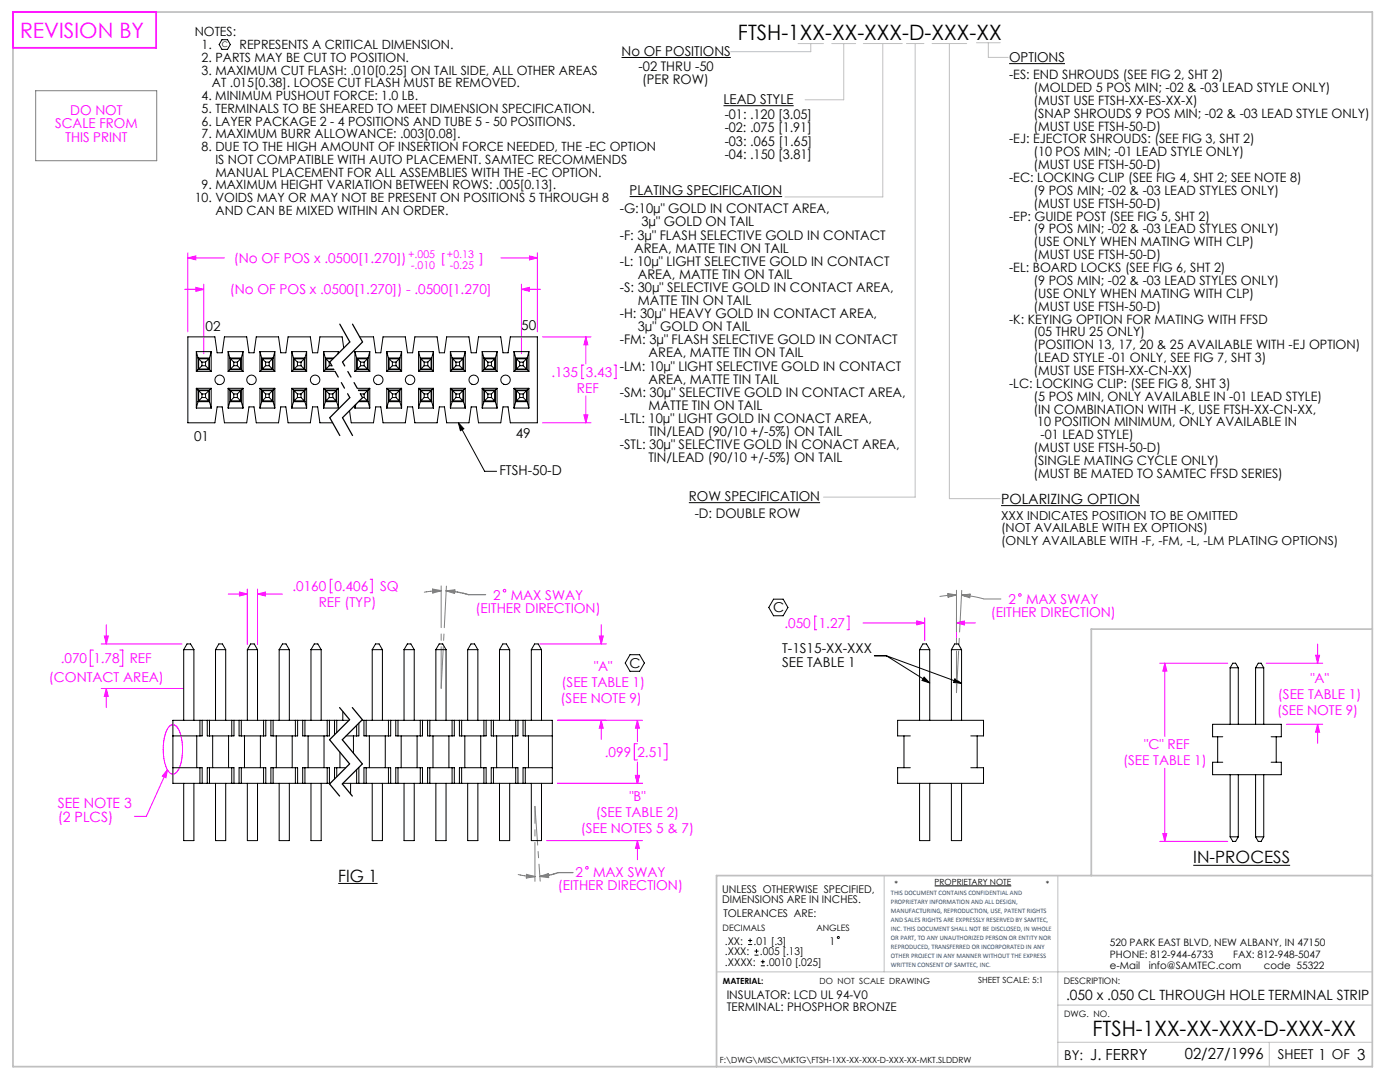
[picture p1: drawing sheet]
<svg xmlns="http://www.w3.org/2000/svg" width="279mm" height="216mm" viewBox="0 0 279 216" stroke-linecap="round" stroke-linejoin="round" font-family="sans-serif">
<g fill="none" stroke="#000" stroke-width=".2">
<path d="M44.3 7.9h1.1l.6 1-.6 1h-1.1l-.6-1zM124 11.5h21.9M201.4 12.7h11.1M125.7 39.2h30.4M144.4 21.1h14M91.5 84.4l5.2 9.6h2.4M91.5 84.4l1.1 1.2-.7 .3zM137.5 100.3h26.2M154.4 119.6h1.9l.9 1.6-.9 1.7h-1.9l-1-1.7zM199.8 100.9h27.7M125.7 130.6h1.9l1 1.7-1 1.7h-1.9l-.9-1.7zM174.5 130.8h2.4"/>
<path d="M176.9 130.8l15 5.6M176.9 130.8l8.7 5.5M184.4 135.1l1.2 1.2-1.6-.5zM190.6 135.4l1.3 1-1.6-.2zM67.5 176.3h7.9M186.5 176.8h15.3M238.1 172.7h19.4"/>
</g>
<g fill="none" stroke="#c0c0c0" stroke-width=".2">
<path d="M159.3 8.7h5M161.8 8.7v1.6h-16M166 8.7h4.8M168.4 8.7v11.2h-7.7M172.3 8.7h7.8M176.2 8.7v30.6h-19.5M180.9 8.7h3.5M182.6 8.7v90.5h-18.3M186 8.7h6.9M189.5 8.7v90.8h10.1M194.9 8.5h4.7M197.2 8.5v2.9h4"/>
<path d="M176.5 174.7v19.2M211.1 174.7v38.1M143 193.9h130.9M211.1 208h62.8M211.1 200.6h62.8M253.3 208v4.8"/>
</g>
<path d="M2.6 2.4h271.3v210.4h-271.3zM273.9 125.5h-56.1v49.2M273.9 174.7h-130.9v38.1" fill="none" stroke="#c0c0c0" stroke-width=".35"/>
<path d="M2.6 2.4h28.6v7.1h-28.6z" fill="none" stroke="#f0f" stroke-width=".35"/>
<g fill="none" stroke="#f0f" stroke-width=".2">
<path d="M36.9 57.7h3.8M37.5 51.5l1.6-.4v.8zM37.5 50.4v15.8M37.5 51.5h7.3M39.1 57.3l1.6 .4-1.6 .4zM40.7 56.7v13.9M100 51.5h7.2M104.1 57.7l1.5-.4v.8zM104.1 56.7v13.9M104.1 57.7h3.8M105.7 51.1l1.5 .4-1.5 .4zM107.2 50.4v15.8"/>
<path d="M108.3 67.2h9.6M116.5 72.8h-.4v2.8h.4M116.9 67.2l.4 1.6h-.8zM116.9 67.2v5.4M116.9 79v5.4M122.6 72.8h.4v2.8h-.4M108.3 84.4h9.6M116.5 82.8h.8l-.4 1.6zM45.6 118.5h3.8M47.8 118.1l1.6 .4-1.6 .4zM49.4 117.5v11.1M51.4 118.5l1.6-.4v.8z"/>
<path d="M51.4 117.5v11.1M51.4 118.5h5M66.3 115.6h-.4v2.7h.4M73.9 115.6h.4v2.7h-.4M18.6 129.7h-.6v3.2h.6M20.2 128.5h16.1M20.2 137.4h16.4M20.8 126.9h.8l-.4 1.6zM21.2 124.7v3.8M21.2 137.4v3.8M21.2 137.4l.4 1.6h-.8zM23.9 129.7h.6v3.2h-.6"/>
<path d="M107.7 128.5h13.3M119.6 126.9h.8l-.4 1.6zM120 124.7v3.8M163 122.9h-.4v2.8h.4M169 122.9h.4v2.8h-.4M172.2 124.3h12.3M183 123.9l1.5 .4-1.5 .4zM184.5 123.3v4.5M190.9 124.3l1.6-.4v.8zM190.9 123.3v4.5M190.9 124.3h3.8M231.4 132.3h13.6"/>
<path d="M232.5 132.3v14.6M232.5 132.3l.4 1.6h-.8zM252.7 132.3h11.3M262.6 130.8h.7l-.3 1.5zM263 128.5v3.8M33.4 153.6l-4.2 9.3h-2.4M33.4 153.6l-.3 1.6-.7-.3zM33.8 145a1 1 0 0 1 1.7 .3 9.9 9.9 0 0 1-.1 8.6 1.09 1.09 0 0 1-1.2 .5 1.09 1.09 0 0 1-.8-.9 10 10 0 0 1 .2-8.3zM111.2 143.7h17M111.2 156.3h17M120 143.7l.4 1.6h-.8zM120 143.7v3.8"/>
<path d="M126.8 154.7h.8l-.4 1.6zM127.2 143.7l.4 1.6h-.8zM127.2 148.4h-.6v3.2h.6M127.2 143.7v4.3M127.2 152v4.3M132.5 148.4h.6v3.2h-.6M232.5 153.3v14.6M256.7 144.5h7.3M263 144.5l.3 1.6h-.7zM263 144.5v3.8M109.1 167.7h19.1M127.2 167.7l.4 1.6h-.8z"/>
<path d="M127.2 167.7v3.8M231.4 167.9h13.6M232.1 166.3h.8l-.4 1.6z"/>
<circle cx="100.7" cy="117.9" r=".26"/>
<circle cx="203.5" cy="118.7" r=".26"/>
<circle cx="117.1" cy="173.2" r=".26"/>
</g>
<g fill="none" stroke="#808080" stroke-width=".2">
<path d="M7.1 18.1h24.2v14h-24.2zM86.3 117.8l1.7 .1M88 117.9l-1.6 .2M88 117.9l-3.3 .3M90.8 117.7l-1.8 .2 1.7 .5M189.2 118.4l1.7 .3-1.7 .5zM189.2 118.6l1.7 .1M190.9 118.7l-3.4 .3M190.9 118.7l-1.7 .3M191.9 118.8l2.2 .2 2.3 .5h3.4M191.9 118.8l1.7 .3M191.9 118.8l1.7-.3-.1 .8z"/>
<path d="M193.6 118.7l-1.7 .1M103.4 174.5l1.7 .3 1.7 .1M105.1 174.5l1.7 .4M106.8 174.9l-1.7 .3M109.4 174.6l-1.6 .3h1.7"/>
</g>
<g fill="none" stroke="#000" stroke-width=".25" stroke-dasharray="6.3 1.3 1.3 1.3 1.3 1.3">
<path d="M67.8 64.7l2 3.5M69.8 68.2l-4 4M69.8 79.3l-4 4M70.4 64.7l2 3.5M72.4 68.2l-4 4M72.4 79.3l-4 4M65.8 83.3l2 3.6M68.4 83.3l2 3.6M65.8 147.6l4 4.8M65.8 156.4l2 2.4M67.8 141.2l2 2.4M68.3 147.6l4 4.8"/>
<path d="M68.3 156.4l2 2.4M69.8 143.6l-4 4M69.8 152.4l-4 4M70.3 141.2l2 2.4M72.3 143.6l-4 4M72.3 152.4l-4 4"/>
</g>
<path d="M65.8 72.2l4 7.1M68.4 72.2l4 7.1" fill="none" stroke="#000" stroke-width=".25" stroke-dasharray="6.3 1.3 1.3 1.3 1.3 1.3" stroke-dashoffset="5.4"/>
<path d="M106.8 160.9l1 14.9M106.8 175.9v-15" fill="none" stroke="#808080" stroke-width=".2" stroke-dasharray="15.2 1.3 1.3 1.3" stroke-dashoffset="7.5"/>
<path d="M88 116.9v20.5M190.9 117.8v20.4M88 137.3l1.1-20.4M190.9 138.2l1-20.4" fill="none" stroke="#808080" stroke-width=".2" stroke-dasharray="15.2 1.3 1.3 1.3" stroke-dashoffset="6.9"/>
<path d="M86.3 117.6l1.7 .3-1.6 .4zM89 117.9l1.7 .3M89 117.9l2.3 .2 2.2 .6h3.4M90.7 117.9h-1.7M90.8 117.7l-.1 .7M105.1 174.7l1.7 .2-1.7 .1M105.1 174.5v.7M107.8 174.9l1.6-.5 .1 .7zM114.4 174.1h-3l-1.8 .5-1.8 .3" fill="none" stroke="#808080" stroke-width=".25"/>
<path d="M91.5 84.4l1.1 1.2-.7 .3zM190.6 135.4l1.3 1-1.6-.2zM184.4 135.1l1.2 1.2-1.6-.5z" fill="#000"/>
<g fill="#f0f">
<path d="M33.4 153.6l-.3 1.6-.7-.3z"/>
<path d="M116.5 82.8h.8l-.4 1.6zM116.9 67.2l.4 1.6h-.8zM37.5 51.5l1.6-.4v.8zM105.7 51.1l1.5 .4-1.5 .4zM39.1 57.3l1.6 .4-1.6 .4zM104.1 57.7l1.5-.4v.8zM190.9 124.3l1.6-.4v.8zM183 123.9l1.5 .4-1.5 .4zM232.5 132.3l.4 1.6h-.8zM232.1 166.3h.8l-.4 1.6zM262.6 130.8h.7l-.3 1.5zM263 144.5l.3 1.6h-.7zM119.6 126.9h.8l-.4 1.6zM120 143.7l.4 1.6h-.8zM47.8 118.1l1.6 .4-1.6 .4zM51.4 118.5l1.6-.4v.8zM126.8 154.7h.8l-.4 1.6zM127.2 143.7l.4 1.6h-.8zM126.8 154.7h.8l-.4 1.6zM127.2 167.7l.4 1.6h-.8zM21.2 137.4l.4 1.6h-.8zM20.8 126.9h.8l-.4 1.6z"/>
</g>
<g fill="none" stroke="#000" stroke-width=".2">
<path d="M39.2 74.1h2.9M39.2 70.2h2.9M39.2 77.5h2.9M39.2 77.5l.3 .3M39.2 70.2v3.9M39.2 77.5v3.9M39.2 70.2l.3 1.2M39.5 71.4h2.3M39.5 73.8h2.3M39.5 77.8h2.3M39.5 73.8l-.3 .3M39.5 71.4v2.4"/>
<path d="M39.5 77.8v2.4M39.6 78h2.1M39.6 80h2.1M39.6 71.6h2.1M39.6 73.6h2.1M39.6 71.6l.7 .7M39.6 78l.7 .6M39.6 71.6v2M39.6 78v2M40.3 78.6h.7M40.3 79.3h.7M40.3 72.3h.7"/>
<path d="M40.3 73h.7M40.3 79.3l-.7 .7M40.3 72.3v.7M40.3 78.6v.7M40.3 73l-.7 .6M41 73l.7 .6M41 79.3l.7 .7M41 72.3v.7M41 78.6v.7M41.7 78l-.7 .6M41.7 71.6v2M41.7 78v2"/>
<path d="M41.7 71.6l-.7 .7M41.8 73.8l.3 .3M41.8 71.4v2.4M41.8 77.8v2.4M42.1 77.5l-.3 .3M42.1 70.2v3.9M42.1 77.5v3.9M42.1 70.2l-.3 1.2M45.5 74.1h3M45.5 70.2h3M45.5 77.5h3M45.5 77.5l.4 .3"/>
<path d="M45.5 70.2v3.9M45.5 77.5v3.9M45.5 70.2l.4 1.2M45.9 71.4h2.3M45.9 73.8h2.3M45.9 77.8h2.3M45.9 73.8l-.4 .3M45.9 71.4v2.4M45.9 77.8v2.4M46 78h2M46 80h2M46 71.6h2"/>
<path d="M46 73.6h2M46 71.6l.7 .7M46 78l.7 .6M46 71.6v2M46 78v2M46.7 78.6h.7M46.7 79.3h.7M46.7 72.3h.7M46.7 73h.7M46.7 72.3v.7M46.7 78.6v.7M46.7 79.3l-.7 .7"/>
<path d="M46.7 73l-.7 .6M47.4 73l.6 .6M47.4 72.3v.7M47.4 78.6v.7M47.4 79.3l.6 .7M48 71.6v2M48 78v2M48 78l-.6 .6M48 71.6l-.6 .7M48.2 73.8l.3 .3M48.2 71.4v2.4M48.2 77.8v2.4"/>
<path d="M48.5 77.5l-.3 .3M48.5 70.2v3.9M48.5 77.5v3.9M48.5 70.2l-.3 1.2M51.9 74.1h2.9M51.9 70.2h2.9M51.9 77.5h2.9M51.9 77.5l.3 .3M51.9 70.2v3.9M51.9 77.5v3.9M51.9 70.2l.3 1.2M52.2 71.4h2.3"/>
<path d="M52.2 73.8h2.3M52.2 77.8h2.3M52.2 73.8l-.3 .3M52.2 71.4v2.4M52.2 77.8v2.4M52.3 78h2.1M52.3 80h2.1M52.3 71.6h2.1M52.3 73.6h2.1M52.3 78l.7 .6M52.3 71.6v2M52.3 78v2"/>
<path d="M52.3 71.6l.7 .7M53 78.6h.7M53 79.3h.7M53 72.3h.7M53 73h.7M53 79.3l-.7 .7M53 72.3v.7M53 78.6v.7M53 73l-.7 .6M53.7 72.3v.7M53.7 78.6v.7M53.7 79.3l.7 .7"/>
<path d="M53.7 73l.7 .6M54.4 78l-.7 .6M54.4 71.6v2M54.4 78v2M54.4 71.6l-.7 .7M54.5 73.8l.3 .3M54.5 71.4v2.4M54.5 77.8v2.4M54.8 77.5l-.3 .3M54.8 70.2v3.9M54.8 77.5v3.9M54.8 70.2l-.3 1.2"/>
<path d="M58.2 74.1h3M58.2 70.2h3M58.2 77.5h3M58.2 77.5l.4 .3M58.2 70.2v3.9M58.2 77.5v3.9M58.2 70.2l.4 1.2M58.6 71.4h2.3M58.6 73.8h2.3M58.6 77.8h2.3M58.6 73.8l-.4 .3M58.6 71.4v2.4"/>
<path d="M58.6 77.8v2.4M58.7 78h2M58.7 80h2M58.7 71.6h2M58.7 73.6h2M58.7 78l.7 .6M58.7 71.6v2M58.7 78v2M58.7 71.6l.7 .7M59.4 78.6h.7M59.4 79.3h.7M59.4 72.3h.7"/>
<path d="M59.4 73h.7M59.4 79.3l-.7 .7M59.4 72.3v.7M59.4 78.6v.7M59.4 73l-.7 .6M60.1 73l.6 .6M60.1 79.3l.6 .7M60.1 72.3v.7M60.1 78.6v.7M60.7 78l-.6 .6M60.7 71.6v2M60.7 78v2"/>
<path d="M60.7 71.6l-.6 .7M60.9 73.8l.3 .3M60.9 71.4v2.4M60.9 77.8v2.4M61.2 77.5l-.3 .3M61.2 70.2v3.9M61.2 77.5v3.9M61.2 70.2l-.3 1.2M64.6 74.1h2.3M64.6 70.2h2.9M64.6 77.5h2.9M64.6 77.5l.3 .3"/>
<path d="M64.6 70.2v3.9M64.6 77.5v3.9M64.6 70.2l.3 1.2M64.9 71.4h1.7M64.9 73.8h1.8M64.9 77.8h2.3M64.9 73.8l-.3 .3M64.9 71.4v2.4M64.9 77.8v2.4M65 78h2.1M65 80h2.1M65 71.6h1.4"/>
<path d="M65 73.6h1.6M65 78l.7 .6M65 71.6v2M65 78v2M65 71.6l.7 .7M65.7 78.6h.7M65.7 79.3h.7M65.7 72.3h.1M65.7 73h.5M65.7 79.3l-.7 .7M65.7 72.3v.7M65.7 78.6v.7"/>
<path d="M65.7 73l-.7 .6M66.4 79.3l.7 .7M66.4 78.6v.7M67.1 78l-.7 .6M67.1 78v2M67.2 77.8v2.4M67.5 77.5l-.3 .3M67.5 70.2v.3M67.5 77.5v3.9M67.5 70.2l-.1 .4M68.6 69.5l-.3-2.3h-4.5l-.4 3.2h-1l-.5-3.2h-4.4l-.5 3.2h-1l-.4-3.2h-4.5l-.4 3.2h-1l-.5-3.2h-4.4l-.5 3.2h-1l-.4-3.2h-5.4v17.2h5.4l.4-3.2h1l.5 3.2h4.4l.5-3.2h1l.4 3.2h4.5l.4-3.2h1l.5 3.2h4.4l.5-3.2h1l.4 3.2h2.6M70.8 74.1h3"/>
<path d="M70.8 70.2h3M70.8 70.2v3.9M70.8 70.2l.4 1.2M71.2 73.8l-.4 .3M71.2 71.4v2.4M71.2 71.4h2.3M71.2 73.8h2.3M71.3 71.6l.7 .7M71.3 71.6h2M71.3 73.6h2M71.3 71.6v2M71.3 77.5h2.5"/>
<path d="M71.5 77.8h2M71.6 78h1.7M71.7 80h1.6M71.8 67.2h2.7l.5 3.2h1l.4-3.2h4.5l.4 3.2h1l.5-3.2h4.4l.5 3.2h1l.4-3.2h4.5l.4 3.2h1l.5-3.2h4.4l.5 3.2h1l.4-3.2h5.4v17.2h-5.4l-.4-3.2h-1l-.5 3.2h-4.4l-.5-3.2h-1l-.4 3.2h-4.5l-.4-3.2h-1l-.5 3.2h-4.4l-.5-3.2h-1l-.4 3.2h-4.5l-.4-3.2h-1l-.5 3.2h-4.4l-.3-2.5M71.9 78.6h.1M72 78.6h.7M72 72.3v.7M72 78.6h.1M72 72.3h.7M72 73h.7M72 73l-.7 .6M72.3 79.3h.4"/>
<path d="M72.7 73l.6 .6M72.7 79.3l.6 .7M72.7 72.3v.7M72.7 78.6v.7M73.3 71.6v2M73.3 78v2M73.3 78l-.6 .6M73.3 71.6l-.6 .7M73.5 73.8l.3 .3M73.5 71.4v2.4M73.5 77.8v2.4M73.8 77.5l-.3 .3"/>
<path d="M73.8 70.2v3.9M73.8 77.5v3.9M73.8 70.2l-.3 1.2M77.2 77.5l.3 .3M77.2 74.1h2.9M77.2 70.2h2.9M77.2 77.5h2.9M77.2 70.2v3.9M77.2 77.5v3.9M77.2 70.2l.3 1.2M77.5 73.8l-.3 .3M77.5 71.4h2.3"/>
<path d="M77.5 73.8h2.3M77.5 77.8h2.3M77.5 71.4v2.4M77.5 77.8v2.4M77.6 78h2.1M77.6 80h2.1M77.6 71.6v2M77.6 78v2M77.6 78l.7 .6M77.6 71.6h2.1M77.6 73.6h2.1M77.6 71.6l.7 .7"/>
<path d="M78.3 78.6h.7M78.3 79.3h.7M78.3 72.3v.7M78.3 78.6v.7M78.3 79.3l-.7 .7M78.3 73l-.7 .6M78.3 72.3h.7M78.3 73h.7M79 79.3l.7 .7M79 72.3v.7M79 78.6v.7M79 73l.7 .6"/>
<path d="M79.7 78l-.7 .6M79.7 71.6v2M79.7 78v2M79.7 71.6l-.7 .7M79.8 73.8l.3 .3M79.8 71.4v2.4M79.8 77.8v2.4M80.1 77.5l-.3 .3M80.1 70.2v3.9M80.1 77.5v3.9M80.1 70.2l-.3 1.2M83.5 77.5l.4 .3"/>
<path d="M83.5 74.1h3M83.5 70.2h3M83.5 77.5h3M83.5 70.2v3.9M83.5 77.5v3.9M83.5 70.2l.4 1.2M83.9 73.8l-.4 .3M83.9 71.4h2.3M83.9 73.8h2.3M83.9 77.8h2.3M83.9 71.4v2.4M83.9 77.8v2.4"/>
<path d="M84 78h2M84 80h2M84 71.6v2M84 78v2M84 78l.7 .6M84 71.6h2M84 73.6h2M84 71.6l.7 .7M84.7 78.6h.7M84.7 79.3h.7M84.7 72.3v.7M84.7 78.6v.7"/>
<path d="M84.7 79.3l-.7 .7M84.7 73l-.7 .6M84.7 72.3h.7M84.7 73h.7M85.4 79.3l.6 .7M85.4 72.3v.7M85.4 78.6v.7M85.4 73l.6 .6M86 78l-.6 .6M86 71.6v2M86 78v2M86 71.6l-.6 .7"/>
<path d="M86.2 73.8l.3 .3M86.2 71.4v2.4M86.2 77.8v2.4M86.5 77.5l-.3 .3M86.5 70.2v3.9M86.5 77.5v3.9M86.5 70.2l-.3 1.2M89.9 77.5l.3 .3M89.9 74.1h2.9M89.9 70.2h2.9M89.9 77.5h2.9M89.9 70.2v3.9"/>
<path d="M89.9 77.5v3.9M89.9 70.2l.3 1.2M90.2 73.8l-.3 .3M90.2 71.4h2.3M90.2 73.8h2.3M90.2 77.8h2.3M90.2 71.4v2.4M90.2 77.8v2.4M90.3 78h2.1M90.3 71.6l.7 .7M90.3 80h2.1M90.3 71.6v2"/>
<path d="M90.3 78v2M90.3 78l.7 .6M90.3 71.6h2.1M90.3 73.6h2.1M91 78.6h.7M91 79.3h.7M91 72.3v.7M91 78.6v.7M91 79.3l-.7 .7M91 73l-.7 .6M91 72.3h.7M91 73h.7"/>
<path d="M91.7 73l.7 .6M91.7 72.3v.7M91.7 78.6v.7M91.7 79.3l.7 .7M92.4 78l-.7 .6M92.4 71.6v2M92.4 78v2M92.4 71.6l-.7 .7M92.5 73.8l.3 .3M92.5 71.4v2.4M92.5 77.8v2.4M92.8 77.5l-.3 .3"/>
<path d="M92.8 70.2v3.9M92.8 77.5v3.9M92.8 70.2l-.3 1.2M96.2 77.5l.4 .3M96.2 74.1h3M96.2 70.2h3M96.2 77.5h3M96.2 70.2v3.9M96.2 77.5v3.9M96.2 70.2l.4 1.2M96.6 73.8l-.4 .3M96.6 71.4h2.3"/>
<path d="M96.6 73.8h2.3M96.6 77.8h2.3M96.6 71.4v2.4M96.6 77.8v2.4M96.7 78h2M96.7 78l.7 .6M96.7 71.6v2M96.7 78v2M96.7 80h2M96.7 71.6l.7 .7M96.7 71.6h2M96.7 73.6h2"/>
<path d="M97.4 79.3l-.7 .7M97.4 78.6h.7M97.4 72.3v.7M97.4 78.6v.7M97.4 79.3h.7M97.4 73l-.7 .6M97.4 72.3h.7M97.4 73h.7M98.1 79.3l.6 .7M98.1 72.3v.7M98.1 78.6v.7M98.1 73l.6 .6"/>
<path d="M98.7 78l-.6 .6M98.7 71.6v2M98.7 78v2M98.7 71.6l-.6 .7M98.9 73.8l.3 .3M98.9 71.4v2.4M98.9 77.8v2.4M99.2 77.5l-.3 .3M99.2 70.2v3.9M99.2 77.5v3.9M99.2 70.2l-.3 1.2M102.6 77.5l.3 .3"/>
<path d="M102.6 74.1h2.9M102.6 70.2h2.9M102.6 77.5h2.9M102.6 70.2v3.9M102.6 77.5v3.9M102.6 70.2l.3 1.2M102.9 73.8l-.3 .3M102.9 71.4h2.3M102.9 73.8h2.3M102.9 77.8h2.3M102.9 71.4v2.4M102.9 77.8v2.4"/>
<path d="M103 78h2.1M103 80h2.1M103 71.6v2M103 78v2M103 78l.7 .6M103 71.6l.7 .7M103 71.6h2.1M103 73.6h2.1M103.7 73l-.7 .6M103.7 78.6h.7M103.7 79.3h.7M103.7 72.3v.7"/>
<path d="M103.7 78.6v.7M103.7 79.3l-.7 .7M103.7 72.3h.7M103.7 73h.7M104.4 72.3v.7M104.4 78.6v.7M104.4 79.3l.7 .7M104.4 73l.7 .6M105.1 71.6l-.7 .7M105.1 78l-.7 .6M105.1 71.6v2M105.1 78v2"/>
<path d="M105.2 73.8l.3 .3M105.2 71.4v2.4M105.2 77.8v2.4M105.5 77.5l-.3 .3M105.5 70.2v3.9M105.5 77.5v3.9M105.5 70.2l-.3 1.2M39.2 81.4h2.9M39.5 80.2h2.3M39.5 80.2l-.3 1.2M41.8 80.2l.3 1.2M45.5 81.4h3"/>
<path d="M45.9 80.2h2.3M45.9 80.2l-.4 1.2M48.2 80.2l.3 1.2M51.9 81.4h2.9M52.2 80.2h2.3M52.2 80.2l-.3 1.2M54.5 80.2l.3 1.2M58.2 81.4h3M58.6 80.2h2.3M58.6 80.2l-.4 1.2M60.9 80.2l.3 1.2M64.6 81.4h2.9"/>
<path d="M64.9 80.2h2.3M64.9 80.2l-.3 1.2M67.2 80.2l.3 1.2M70.8 80.9v.5M70.8 81.4h3M71 80.7l-.2 .7M71.6 80.2h1.9M73.5 80.2l.3 1.2M77.2 81.4h2.9M77.5 80.2h2.3M77.5 80.2l-.3 1.2M79.8 80.2l.3 1.2"/>
<path d="M83.5 81.4h3M83.9 80.2h2.3M83.9 80.2l-.4 1.2M86.2 80.2l.3 1.2M89.9 81.4h2.9M90.2 80.2h2.3M90.2 80.2l-.3 1.2M92.5 80.2l.3 1.2M96.2 81.4h3M96.6 80.2h2.3M96.6 80.2l-.4 1.2M98.9 80.2l.3 1.2"/>
<path d="M102.6 81.4h2.9M102.9 80.2h2.3M102.9 80.2l-.3 1.2M105.2 80.2l.3 1.2M36.7 129.6h2M36.7 129.6l.6-1.1h.7l.7 1.1M36.7 129.6v14.1M38.7 129.6v14.1M43 129.6h2M43 129.6l.7-1.1h.7l.6 1.1M43 129.6v14.1M45 129.6v14.1"/>
<path d="M49.4 129.6h2M49.4 129.6l.6-1.1h.7l.7 1.1M49.4 129.6v14.1M51.4 129.6v14.1M55.7 129.6h2M55.7 129.6l.7-1.1h.7l.6 1.1M55.7 129.6v14.1M57.7 129.6v14.1M62.1 129.6h2M62.1 129.6l.6-1.1h.7l.7 1.1M62.1 129.6v14.1M64.1 129.6v14.1"/>
<path d="M74.3 129.6h2M74.3 129.6l.6-1.1h.8l.6 1.1M74.3 129.6v14.1M76.3 129.6v14.1M80.6 129.6h2.1M80.6 129.6l.7-1.1h.7l.7 1.1M80.6 129.6v14.1M82.7 129.6v14.1M87 129.6h2M87 129.6l.6-1.1h.8l.6 1.1M87 129.6v14.1M89 129.6v14.1"/>
<path d="M93.3 129.6h2.1M93.3 129.6l.7-1.1h.7l.7 1.1M93.3 129.6v14.1M95.4 129.6v14.1M99.7 129.6h2M99.7 129.6l.6-1.1h.8l.6 1.1M99.7 129.6v14.1M101.7 129.6v14.1M106 129.6h2.1M106 129.6l.7-1.1h.7l.7 1.1M106 129.6v14.1M108.1 129.6v14.1"/>
<path d="M183.5 129.6v14.1M183.5 129.6h2.1M183.5 129.6l.7-1.1h.7l.7 1.1M185.6 129.6v14.1M189.9 129.6h2M189.9 129.6l.6-1.1h.7l.7 1.1M189.9 129.6v14.1M191.9 129.6v14.1M245.5 133.2h1.6M245.5 133.2v11.3M245.5 133.2l.5-.9h.6l.5 .9M247.1 133.2v11.3"/>
<path d="M250.6 133.2h1.6M250.6 133.2l.5-.9h.6l.5 .9M250.6 133.2v11.3M252.2 133.2v11.3M34.5 153.2h5.8v3.1M36.7 156.3v11.4h2v-11.4M39.3 146.8v6.4M39.9 143.7v3.1M39.9 153.2v3.1M40.3 143.7v3.1h-5.8M41.4 156.3v-3.1h5.3v3.1M41.4 143.7v3.1h5.3v-3.1"/>
<path d="M41.8 143.7v3.1M41.8 153.2v3.1M42.4 146.8v6.4M43 156.3v11.4h2v-11.4M45.6 146.8v6.4M46.3 143.7v3.1M46.3 153.2v3.1M47.7 156.3v-3.1h5.3v3.1M47.7 143.7v3.1h5.3v-3.1M48.2 143.7v3.1M48.2 153.2v3.1M48.8 146.8v6.4"/>
<path d="M49.4 156.3v11.4h2v-11.4M52 146.8v6.4M52.6 143.7v3.1M52.6 153.2v3.1M54.1 143.7v3.1h5.3v-3.1M54.1 156.3v-3.1h5.3v3.1M54.5 143.7v3.1M54.5 153.2v3.1M55.1 146.8v6.4M55.7 156.3v11.4h2v-11.4M58.3 146.8v6.4M59 143.7v3.1"/>
<path d="M59 153.2v3.1M60.4 156.3v-3.1h5.3v3.1M60.4 143.7v3.1h5.3v-3.1M60.9 143.7v3.1M60.9 153.2v3.1M61.5 146.8v6.4M62.1 156.3v11.4h2v-11.4M64.7 146.8v6.4M65.3 143.7v3.1M65.3 153.2v3.1M66.8 143.7v2.9M67.2 143.7v2.5"/>
<path d="M67.2 153.2v1.8M67.8 150.1v3.1M68.4 142v1.7M69 153.2h-2.2v2.2M69.6 143.7h-35.1v12.6h31.4M70 156.3v2.1M70.5 146.8v3.5M71.2 144.7v2.1M71.2 153.6v2.7M71.6 153.2v3.1M71.6 144.3v2.5h-2.5M72.2 143.7h38v12.6h-41.8"/>
<path d="M72.6 156.3v-3.1h5.4v3.1M72.6 143.7v3.1h5.4v-3.1M73.1 143.7v3.1M73.1 153.2v3.1M73.7 146.8v6.4M74.3 156.3v11.4h2v-11.4M76.9 146.8v6.4M77.5 143.7v3.1M77.5 153.2v3.1M79 156.3v-3.1h5.3v3.1M79 143.7v3.1h5.3v-3.1M79.4 143.7v3.1"/>
<path d="M79.4 153.2v3.1M80.1 146.8v6.4M80.6 156.3v11.4h2.1v-11.4M83.2 146.8v6.4M83.9 143.7v3.1M83.9 153.2v3.1M85.3 156.3v-3.1h5.4v3.1M85.3 143.7v3.1h5.4v-3.1M85.8 143.7v3.1M85.8 153.2v3.1M86.4 146.8v6.4M87 156.3v11.4h2v-11.4"/>
<path d="M89.6 146.8v6.4M90.2 143.7v3.1M90.2 153.2v3.1M91.7 143.7v3.1h5.3v-3.1M91.7 156.3v-3.1h5.3v3.1M92.1 143.7v3.1M92.1 153.2v3.1M92.8 146.8v6.4M93.3 156.3v11.4h2.1v-11.4M95.9 146.8v6.4M96.6 143.7v3.1M96.6 153.2v3.1"/>
<path d="M98 156.3v-3.1h5.4v3.1M98 143.7v3.1h5.4v-3.1M98.5 143.7v3.1M98.5 153.2v3.1M99.1 146.8v6.4M99.7 156.3v11.4h2v-11.4M102.3 146.8v6.4M102.9 143.7v3.1M102.9 153.2v3.1M104.4 143.7v3.1h5.8M104.8 143.7v3.1M104.8 153.2v3.1"/>
<path d="M105.5 146.8v6.4M106 156.3v11.4h2.1v-11.4M110.2 153.2h-5.8v3.1M180.4 146.8v6.4M181.7 146.8h-2.6v-3.1h17.2v3.1h-2.6M181.7 153.2h-2.6v3.1h17.2v-3.1h-2.6M183.5 156.3v11.4h2.1v-11.4M189.9 156.3v11.4h2v-11.4M195 146.8v6.4M243 147v5.1M244 147h-2v-2.5h13.7v2.5h-2M244 152.1h-2v2.5h13.7v-2.5h-2"/>
<path d="M245.5 154.6v12.4M247.1 154.6v12.4M250.6 154.6v12.4M252.2 154.6v12.4M254.7 147v5.1M245.5 167h1.6M245.5 167l.5 .9h.6l.5-.9M250.6 167h1.6M250.6 167l.5 .9h.6l.5-.9M149.3 188.5h.8M149.3 187.7h.8M149.7 187.3v.8"/>
<path d="M150.6 190.6h.8M150.6 189.8h.8M151 189.4v.8M151.8 192.7h.8M151.8 191.9h.8M152.2 191.5v.8"/>
<circle cx="43.8" cy="75.8" r=".95"/>
<circle cx="50.2" cy="75.8" r=".95"/>
<circle cx="62.9" cy="75.8" r=".95"/>
<circle cx="75.5" cy="75.8" r=".95"/>
<circle cx="81.8" cy="75.8" r=".95"/>
<circle cx="94.5" cy="75.8" r=".95"/>
<circle cx="100.9" cy="75.8" r=".95"/>
<circle cx="167.3" cy="187.1" r=".2"/>
</g>
<text font-size="4.2" fill="#f0f" x="4" y="7.6">REVISION BY</text>
<g font-size="4.2">
<text x="147.3" y="8.1">FTSH-1XX-XX-XXX-D-XXX-XX</text>
<text x="218" y="206.7">FTSH-1XX-XX-XXX-D-XXX-XX</text>
</g>
<g font-size="3.4">
<text x="238.1" y="172.3">IN-PROCESS</text>
<text x="67.5" y="175.9">FIG 1</text>
</g>
<text font-size="3" x="236.5" y="211.4">02/27/1996</text>
<g font-size="2.8">
<text x="199.8" y="100.6">POLARIZING OPTION</text>
<text x="212.8" y="199.5">.050 x .050 CL THROUGH HOLE TERMINAL STRIP</text>
</g>
<g font-size="2.8" fill="#f0f">
<text x="11.5" y="161.1">SEE NOTE 3</text>
<text x="11.5" y="164">(2 PLCS)</text>
</g>
<g font-size="2.7">
<text x="124" y="11.2">No OF POSITIONS</text>
<text x="201.4" y="12.4">OPTIONS</text>
<text x="144.4" y="20.8">LEAD STYLE</text>
<text x="125.7" y="38.9">PLATING SPECIFICATION</text>
<text x="104" y="65.8">50</text>
<text x="41" y="66.1">02</text>
<text x="38.7" y="87.9">01</text>
<text x="102.9" y="87.4">49</text>
<text x="99.7" y="94.8">FTSH-50-D</text>
<text x="137.5" y="100">ROW SPECIFICATION</text>
<text x="154.3" y="122.2">C</text>
<text x="156.1" y="130.2">T-1S15-XX-XXX</text>
<text x="125.6" y="133.3">C</text>
<text x="156.1" y="133">SEE TABLE 1</text>
<text x="212.4" y="211.5">BY: J. FERRY</text>
<text x="255" y="211.4">SHEET 1 OF 3</text>
</g>
<g font-size="2.7" fill="#f0f">
<text x="14" y="23">DO NOT</text>
<text x="11" y="25.6">SCALE FROM</text>
<text x="13.1" y="28.3">THIS PRINT</text>
<text x="46.7" y="52.5">(No OF POS x .0500[1.270])</text>
<text x="87.9" y="52.5">[</text>
<text x="95.6" y="52.5">]</text>
<text x="45.8" y="58.7">(No OF POS x .0500[1.270]) - .0500[1.270]</text>
<text x="110.1" y="75.2">.135</text>
<text x="116.9" y="75.2">3.43</text>
<text x="115.1" y="78.4">REF</text>
<text x="58.4" y="117.9">.0160</text>
<text x="66.7" y="117.9">0.406</text>
<text x="75.8" y="117.9">SQ</text>
<text x="98.4" y="119.7">2</text>
<text x="101.9" y="119.7">MAX SWAY</text>
<text x="63.6" y="121.1">REF (TYP)</text>
<text x="94.9" y="122.3">(EITHER DIRECTION)</text>
<text x="156.6" y="125.3">.050</text>
<text x="163.4" y="125.3">1.27</text>
<text x="197.7" y="123.2">(EITHER DIRECTION)</text>
<text x="201.2" y="120.5">2</text>
<text x="204.8" y="120.5">MAX SWAY</text>
<text x="9.8" y="136">(CONTACT AREA)</text>
<text x="12.1" y="132.4">.070</text>
<text x="18.6" y="132.4">1.78</text>
<text x="25.9" y="132.4">REF</text>
<text x="112.1" y="137.1">(SEE TABLE 1)</text>
<text x="118.6" y="133.9">&quot;A&quot;</text>
<text x="261.5" y="136.2">&quot;A&quot;</text>
<text x="111.9" y="140.3">(SEE NOTE 9)</text>
<text x="254.9" y="142.6">(SEE NOTE 9)</text>
<text x="255" y="139.4">(SEE TABLE 1)</text>
<text x="228.4" y="149.5">&quot;C&quot; REF</text>
<text x="120.7" y="151">.099</text>
<text x="127.2" y="151">2.51</text>
<text x="224.2" y="152.7">(SEE TABLE 1)</text>
<text x="125.6" y="159.8">&quot;B&quot;</text>
<text x="115.9" y="166.3">(SEE NOTES 5 &amp; 7)</text>
<text x="118.9" y="163">(SEE TABLE 2)</text>
<text x="111.3" y="177.6">(EITHER DIRECTION)</text>
<text x="114.8" y="175">2</text>
<text x="118.4" y="175">MAX SWAY</text>
</g>
<g font-size="2.6">
<text x="127.4" y="14.1">-02 THRU -50</text>
<text x="128.1" y="16.7">(PER ROW)</text>
<text x="201.4" y="15.8">-ES: END SHROUDS (SEE FIG 2, SHT 2)</text>
<text x="144.6" y="23.8">-01: .120 [3.05]</text>
<text x="206.3" y="23.5">(SNAP SHROUDS 9 POS MIN; -02 &amp; -03 LEAD STYLE ONLY)</text>
<text x="206.3" y="20.9">(MUST USE FTSH-XX-ES-XX-X)</text>
<text x="206.3" y="18.4">(MOLDED 5 POS MIN; -02 &amp; -03 LEAD STYLE ONLY)</text>
<text x="144.6" y="26.4">-02: .075 [1.91]</text>
<text x="144.6" y="29">-03: .065 [1.65]</text>
<text x="201.4" y="28.6">-EJ: EJECTOR SHROUDS: (SEE FIG 3, SHT 2)</text>
<text x="206.3" y="26.1">(MUST USE FTSH-50-D)</text>
<text x="144.6" y="31.7">-04: .150 [3.81]</text>
<text x="206.3" y="31.2">(10 POS MIN; -01 LEAD STYLE ONLY)</text>
<text x="206.3" y="33.8">(MUST USE FTSH-50-D)</text>
<text x="201.4" y="36.3">-EC: LOCKING CLIP (SEE FIG 4, SHT 2; SEE NOTE 8)</text>
<text x="206.3" y="41.5">(MUST USE FTSH-50-D)</text>
<text x="206.3" y="38.9">(9 POS MIN; -02 &amp; -03 LEAD STYLES ONLY)</text>
<text x="123.7" y="42.6">-G:10µ&quot; GOLD IN CONTACT AREA,</text>
<text x="123.7" y="47.8">-F: 3µ&quot; FLASH SELECTIVE GOLD IN CONTACT</text>
<text x="128" y="45.2">3µ&quot; GOLD ON TAIL</text>
<text x="201.4" y="44">-EP: GUIDE POST (SEE FIG 5, SHT 2)</text>
<text x="206.3" y="46.6">(9 POS MIN; -02 &amp; -03 LEAD STYLES ONLY)</text>
<text x="123.7" y="53">-L: 10µ&quot; LIGHT SELECTIVE GOLD IN CONTACT</text>
<text x="126.6" y="50.4">AREA, MATTE TIN ON TAIL</text>
<text x="206.3" y="49.2">(USE ONLY WHEN MATING WITH CLP)</text>
<text x="206.3" y="51.7">(MUST USE FTSH-50-D)</text>
<text x="123.7" y="58.3">-S: 30µ&quot; SELECTIVE GOLD IN CONTACT AREA,</text>
<text x="127.3" y="55.6">AREA, MATTE TIN ON TAIL</text>
<text x="201.4" y="54.3">-EL: BOARD LOCKS (SEE FIG 6, SHT 2)</text>
<text x="206.3" y="59.4">(USE ONLY WHEN MATING WITH CLP)</text>
<text x="206.3" y="56.9">(9 POS MIN; -02 &amp; -03 LEAD STYLES ONLY)</text>
<text x="123.7" y="63.5">-H: 30µ&quot; HEAVY GOLD IN CONTACT AREA,</text>
<text x="127.3" y="60.9">MATTE TIN ON TAIL</text>
<text x="201.4" y="64.6">-K: KEYING OPTION FOR MATING WITH FFSD</text>
<text x="206.3" y="62">(MUST USE FTSH-50-D)</text>
<text x="123.7" y="68.7">-FM: 3µ&quot; FLASH SELECTIVE GOLD IN CONTACT</text>
<text x="127.3" y="66.1">3µ&quot; GOLD ON TAIL</text>
<text x="129.4" y="71.3">AREA, MATTE TIN ON TAIL</text>
<text x="206.3" y="69.7">(POSITION 13, 17, 20 &amp; 25 AVAILABLE WITH -EJ OPTION)</text>
<text x="206.3" y="67.1">(05 THRU 25 ONLY)</text>
<text x="123.7" y="73.9">-LM: 10µ&quot; LIGHT SELECTIVE GOLD IN CONTACT</text>
<text x="129.4" y="76.6">AREA, MATTE TIN TAIL</text>
<text x="201.4" y="77.4">-LC: LOCKING CLIP: (SEE FIG 8, SHT 3)</text>
<text x="206.3" y="72.3">(LEAD STYLE -01 ONLY, SEE FIG 7, SHT 3)</text>
<text x="206.3" y="74.8">(MUST USE FTSH-XX-CN-XX)</text>
<text x="123.7" y="79.2">-SM: 30µ&quot; SELECTIVE GOLD IN CONTACT AREA,</text>
<text x="129.4" y="81.8">MATTE TIN ON TAIL</text>
<text x="206.3" y="79.9">(5 POS MIN, ONLY AVAILABLE IN -01 LEAD STYLE)</text>
<text x="206.3" y="82.5">(IN COMBINATION WITH -K, USE FTSH-XX-CN-XX,</text>
<text x="123.7" y="84.4">-LTL: 10µ&quot; LIGHT GOLD IN CONACT AREA,</text>
<text x="123.7" y="89.6">-STL: 30µ&quot; SELECTIVE GOLD IN CONACT AREA,</text>
<text x="129.4" y="87">TIN/LEAD (90/10 +/-5%) ON TAIL</text>
<text x="207" y="85.1">10 POSITION MINIMUM, ONLY AVAILABLE IN</text>
<text x="207.7" y="87.6">-01 LEAD STYLE)</text>
<text x="129.4" y="92.2">TIN/LEAD (90/10 +/-5%) ON TAIL</text>
<text x="206.3" y="92.8">(SINGLE MATING CYCLE ONLY)</text>
<text x="206.3" y="90.2">(MUST USE FTSH-50-D)</text>
<text x="206.3" y="95.3">(MUST BE MATED TO SAMTEC FFSD SERIES)</text>
<text x="138.6" y="103.3">-D: DOUBLE ROW</text>
</g>
<g font-size="2.5">
<text x="38.9" y="7.3">NOTES:</text>
<text x="40.2" y="9.8">1.</text>
<text x="47.8" y="9.8">REPRESENTS A CRITICAL DIMENSION.</text>
<text x="40.2" y="14.9">3. MAXIMUM CUT FLASH: .010[0.25] ON TAIL SIDE, ALL OTHER AREAS</text>
<text x="40.2" y="12.4">2. PARTS MAY BE CUT TO POSITION.</text>
<text x="42.3" y="17.4">AT .015[0.38]. LOOSE CUT FLASH MUST BE REMOVED.</text>
<text x="40.2" y="20">4. MINIMUM PUSHOUT FORCE: 1.0 LB.</text>
<text x="40.2" y="22.5">5. TERMINALS TO BE SHEARED TO MEET DIMENSION SPECIFICATION.</text>
<text x="40.2" y="27.6">7. MAXIMUM BURR ALLOWANCE: .003[0.08].</text>
<text x="40.2" y="25.1">6. LAYER PACKAGE 2 - 4 POSITIONS AND TUBE 5 - 50 POSITIONS.</text>
<text x="40.2" y="30.1">8. DUE TO THE HIGH AMOUNT OF INSERTION FORCE NEEDED, THE -EC OPTION</text>
<text x="43" y="35.2">MANUAL PLACEMENT FOR ALL ASSEMBLIES WITH THE -EC OPTION.</text>
<text x="43" y="32.7">IS NOT COMPATIBLE WITH AUTO PLACEMENT. SAMTEC RECOMMENDS</text>
<text x="38.9" y="40.3">10. VOIDS MAY OR MAY NOT BE PRESENT ON POSITIONS 5 THROUGH 8</text>
<text x="40.2" y="37.8">9. MAXIMUM HEIGHT VARIATION BETWEEN ROWS: .005[0.13].</text>
<text x="43" y="42.8">AND CAN BE MIXED WITHIN AN ORDER.</text>
<text x="199.8" y="103.7">XXX INDICATES POSITION TO BE OMITTED</text>
<text x="199.8" y="106.2">(NOT AVAILABLE WITH EX OPTIONS)</text>
<text x="199.8" y="108.7">(ONLY AVAILABLE WITH -F, -FM, -L, -LM PLATING OPTIONS)</text>
</g>
<g font-size="2.4">
<text x="145" y="199.4">INSULATOR: LCD UL 94-V0</text>
<text x="145" y="201.7">TERMINAL: PHOSPHOR BRONZE</text>
</g>
<g font-size="2.1" fill="#f0f">
<text x="81.5" y="51.5">+.005</text>
<text x="82" y="53.6">-.010</text>
<text x="89.2" y="51.5">+0.13</text>
<text x="89.8" y="53.6">-0.25</text>
</g>
<g font-size="2.1">
<text x="144.1" y="178.1">UNLESS OTHERWISE SPECIFIED,</text>
<text x="144.1" y="180.2">DIMENSIONS ARE IN INCHES.</text>
<text x="144.4" y="183">TOLERANCES ARE:</text>
<text x="144.7" y="188.5">.XX:</text>
<text x="144.7" y="190.6">.XXX:</text>
<text x="150.4" y="188.5">.01 [.3]</text>
<text x="151.7" y="190.6">.005 [.13]</text>
<text x="165.5" y="188.5">1</text>
<text x="144.7" y="192.7">.XXXX:</text>
<text x="152.9" y="192.7">.0010 [.025]</text>
</g>
<g font-size="2">
<text x="221.5" y="188.8">520 PARK EAST BLVD, NEW ALBANY, IN 47150</text>
<text x="221.5" y="191.1">PHONE: 812-944-6733</text>
<text x="246.1" y="191.1">FAX: 812-948-5047</text>
<text x="221.5" y="193.4">e-Mail</text>
<text x="229.3" y="193.4">info@SAMTEC.com</text>
<text x="252.2" y="193.4">code 55322</text>
</g>
<g font-size="1.8">
<text x="144.2" y="185.7">DECIMALS</text>
<text x="162.9" y="185.7">ANGLES</text>
<text x="212.3" y="196.4">DESCRIPTION:</text>
<text x="212.4" y="202.9">DWG. NO.</text>
</g>
<g font-size="1.7">
<text x="178.5" y="177">*</text>
<text x="186.5" y="176.6">PROPRIETARY NOTE</text>
<text x="208.7" y="177">*</text>
<text x="144.3" y="196.3">MATERIAL:</text>
<text x="163.6" y="196.3">DO NOT SCALE DRAWING</text>
<text x="195.2" y="196.2">SHEET SCALE: 5:1</text>
<text x="143.7" y="212">F:\DWG\MISC\MKTG\FTSH-1XX-XX-XXX-D-XXX-XX-MKT.SLDDRW</text>
</g>
<text font-size="1.5" x="44.3" y="9.4">C</text>
<g font-size="1.4" fill="#1f497d">
<text x="177.8" y="178.6">THIS DOCUMENT CONTAINS CONFIDENTIAL AND</text>
<text x="177.8" y="180.4">PROPRIETARY INFORMATION AND ALL DESIGN,</text>
<text x="177.8" y="182.2">MANUFACTURING, REPRODUCTION, USE, PATENT RIGHTS</text>
<text x="177.8" y="184">AND SALES RIGHTS ARE EXPRESSLY RESERVED BY SAMTEC,</text>
<text x="177.8" y="185.8">INC. THIS DOCUMENT SHALL NOT BE DISCLOSED, IN WHOLE</text>
<text x="177.8" y="187.6">OR PART, TO ANY UNAUTHORIZED PERSON OR ENTITY NOR</text>
<text x="177.8" y="189.4">REPRODUCED, TRANSFERRED OR INCORPORATED IN ANY</text>
<text x="177.8" y="191.2">OTHER PROJECT IN ANY MANNER WITHOUT THE EXPRESS</text>
<text x="177.8" y="193">WRITTEN CONSENT OF SAMTEC, INC.</text>
</g>
</svg>
